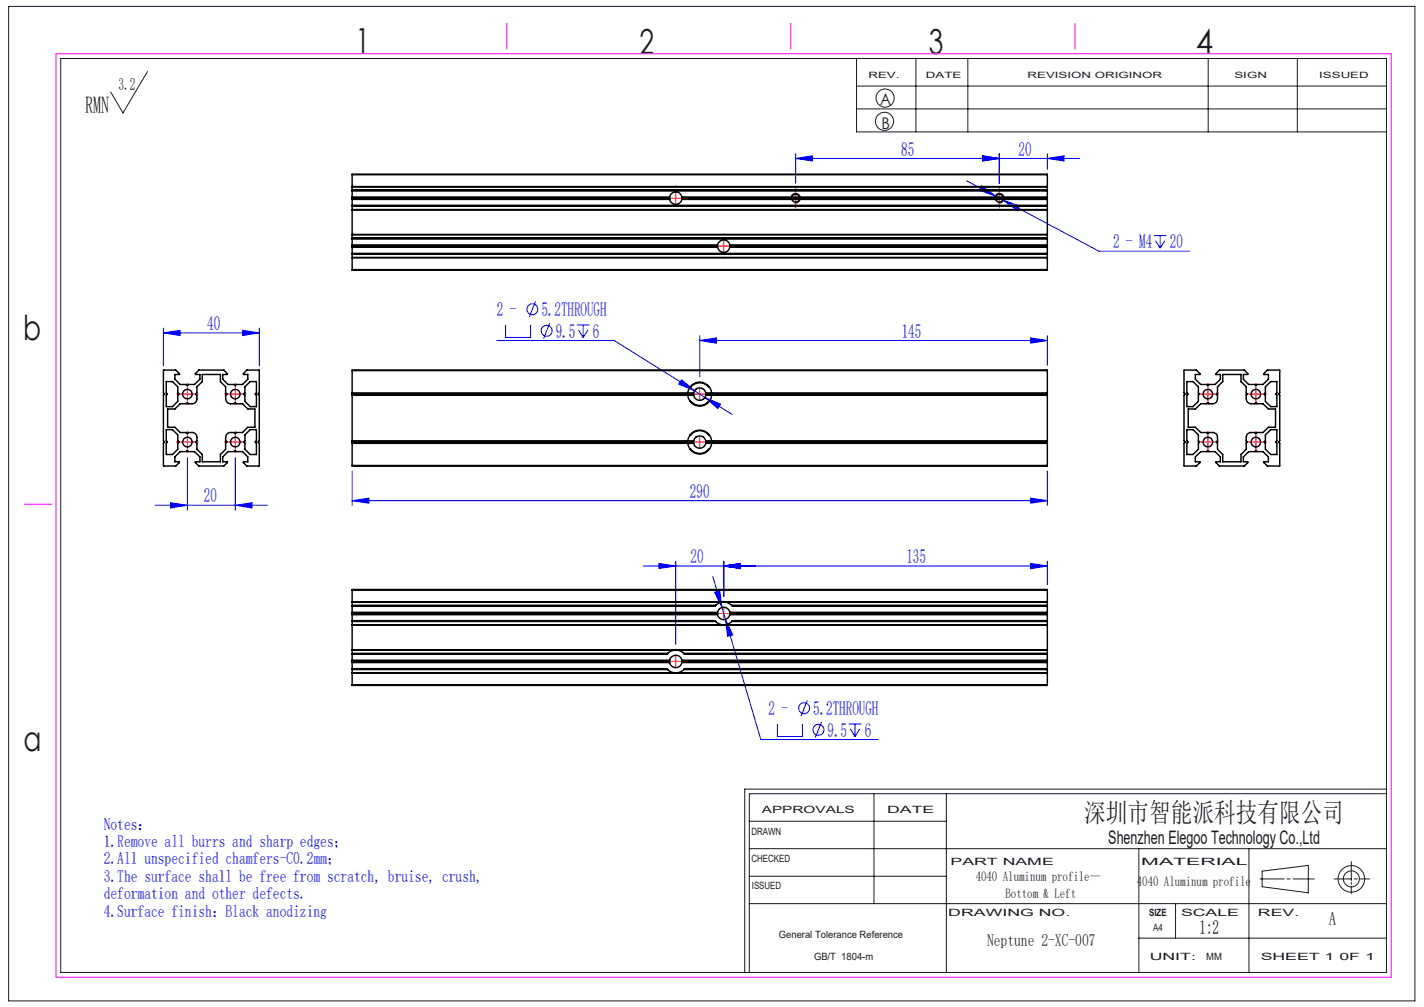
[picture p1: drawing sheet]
<svg xmlns="http://www.w3.org/2000/svg" width="297mm" height="210mm" viewBox="0 0 297 210" stroke-linecap="round" stroke-linejoin="round" font-family="sans-serif">
<g fill="none" stroke="#00f" stroke-width=".21">
<path d="M165.9 33l3.5-.5v1.1zM165.9 33h59.3M165.9 32v6.3M201.6 37.7l27.6 14.7h18.9M204.7 38.7l2.8 2.1-3.3-1.1zM204.9 32.5l3.5 .5-3.5 .6zM208.4 32v6.3M218.4 33l3.5-.5v1.1zM218.4 32v3.3M209.3 41.8l3.4 1.2-.5 .9zM240.7 49.1h2.6M241 50.2l1 1.5"/>
<path d="M242 49.1v2.6M243 50.2l-1 1.5M34.1 69.4l3.5-.5v1.1zM34.1 68.4v7.9M34.1 69.4h20M50.6 68.9l3.5 .5-3.5 .6zM54.1 68.4v7.9M103.6 71h24.5l16.8 10.5M105.4 67.8v2.6h5.3v-2.6M111.7 62.9l-1.3 3.2M114.7 67.4l-1.3 3.2M120.3 67.8h2.6"/>
<path d="M120.7 68.8l.9 1.6M121.6 67.8v2.6M122.6 68.8l-1 1.6M142.2 79.2l2.7 2.3-3.3-1.4zM145.9 71l3.5-.5v1.1zM145.9 71h72.5M145.9 70v8.6M214.9 70.5l3.5 .5-3.5 .6zM218.4 70v6.2M39.1 95.5v10.9M49.1 95.5v10.9M73.4 98.2v7.2"/>
<path d="M144.9 81.5l2.1 1.4M147 82.9l3.3 1.4-.6 .9zM147 82.9l5.8 3.6M147.1 82.8l-.7 .6M218.4 98.2v7.2M32.3 105.4h23.5M35.6 104.8l3.5 .6-3.5 .5zM49.1 105.4l3.5-.6v1.1zM73.4 104.4l3.5-.5v1zM73.4 104.4h145M134.2 118h84.2M137.4 117.5l3.5 .5-3.5 .6z"/>
<path d="M140.9 117v17.4M151 118l3.4-.5v1.1zM151 117v7.4M214.9 117.5l3.5 .5-3.5 .6zM214.9 103.9l3.5 .5-3.5 .5zM218.4 117v4.9M148.7 120.2l10 34h24.5M149 123.5l1.1-.3 .5 3.5zM151.3 129.2l1.5 3.2-1 .3zM151.4 126.7a1.38 1.38 0 0 0-1.6 .6M162.1 151v2.6h5.3v-2.6M168.4 146.1l-1.3 3.2"/>
<path d="M171.3 150.6l-1.3 3.2M177 151h2.6M177.3 152l1 1.6M178.3 151v2.6M179.3 152l-1 1.6"/>
<circle cx="111" cy="64.5" r="1.14"/>
<circle cx="114" cy="69" r="1.14"/>
<circle cx="167.7" cy="147.7" r="1.14"/>
<circle cx="170.7" cy="152.2" r="1.15"/>
</g>
<g fill="none" stroke="#191924" stroke-width=".21">
<path d="M1.8 1.3h293.3v207.4h-293.3zM12.7 12.2h276.5v190.6h-276.5zM30.8 14.9l-5.2 8.7-2.5-4.4M178.6 12.2v15.3h110.6M178.6 17.9h110.6M191 12.2v15.3M201.9 12.2v15.3M252 12.2v15.3M270.6 12.2v15.3M178.6 22.7h110.6M156.3 177h132.9M156.3 171.3h41.1"/>
<path d="M182.3 165.5v22.9M197.4 165.5v37.3M237.5 177v25.8M260.5 177v25.8M281.8 179.7v4M289.2 165.5h-132.9v37.3M289.2 164.6h-133.9v38.2M156.3 188.4h132.9M156.3 182.7h41.1M237.5 195.6h51.7M245.2 188.4v7.2M262.8 183.3h5"/>
<path d="M263.2 181.7l9.7-1.2v5.7l-9.7-1.3zM268.4 183.3h.7M269.7 183.3h4.4M278.2 183.3h3.6M281.8 184v.4M281.8 184.8v1.6M282.5 183.3h.6M283.7 183.3h1.9"/>
<circle cx="184.5" cy="25.3" r="1.9"/>
<circle cx="184.6" cy="20.4" r="1.89"/>
<circle cx="281.9" cy="183.3" r="1.68"/>
<circle cx="281.9" cy="183.3" r="2.77"/>
</g>
<path d="M165 41.6a1 1 0 0 1 .8-1.3 1 1 0 0 1 1.1 1.1 1 1 0 0 1-1.2 .9M207.5 41.6a1 1 0 0 1 .8-1.3 1 1 0 0 1 1.1 1.1 1 1 0 0 1-1.2 .9" fill="none" stroke="#000" stroke-width=".21"/>
<g fill="none" stroke="#f00" stroke-width=".21" stroke-dasharray="30.5 1.3 1.3 1.3">
<path d="M141 38.8h.1M138.5 41.3h-.1M141 43.8v.1M143.5 41.3h.1M148.5 51.3h-.1M151 48.8h.1M151 53.8v.1M153.5 51.3h.1M164.7 41.3h-.8M166 40.1v-.9M166 42.6v.8M167.2 41.3h.8"/>
<path d="M207.2 41.3h-.8M208.5 40.1v-.9M208.5 42.6v.8M209.7 41.3h.8M146 79.7v-.1M37.8 92.2h-1M37.8 82.2h-1M39.1 90.9v-1M39.1 93.4v1M39.1 80.9v-1M39.1 83.4v1M40.3 92.2h1"/>
<path d="M40.3 82.2h1M47.8 92.2h-1M47.8 82.2h-1M49.1 90.9v-1M49.1 93.4v1M49.1 80.9v-1M49.1 83.4v1M50.3 92.2h1M50.3 82.2h1M143.5 82.2h-.1M143.5 92.2h-.1M146 84.7h.1"/>
<path d="M146 89.7v-.1M146 94.7h.1M148.5 82.2h.1M148.5 92.2h.1M250.7 92.2h-1M250.7 82.2h-1M251.9 90.9v-1M251.9 93.4v1M251.9 80.9v-1M251.9 83.4v1M253.2 92.2h1M253.2 82.2h1"/>
<path d="M260.7 92.2h-1M260.7 82.2h-1M261.9 90.9v-1M261.9 93.4v1M261.9 80.9v-1M261.9 83.4v1M263.2 92.2h1M263.2 82.2h1M138.5 137.9h-.1M141 135.4h.1M143.5 137.9h.1M148.5 127.9h-.1"/>
<path d="M151 125.4h.1M151 130.4v.1M153.5 127.9h.1M141 140.4v.1"/>
</g>
<g fill="none" stroke="#f00" stroke-width=".21">
<path d="M139.7 41.3h2.5M140.9 40.1v2.5M149.7 51.3h2.5M151 50.1v2.5M164.7 41.3h2.5M165.9 40.1v2.5M207.2 41.3h2.5M208.4 40.1v2.5M37.8 82.2h2.5M37.8 92.2h2.5M39.1 81v2.4M39.1 90.9v2.5"/>
<path d="M47.8 82.2h2.5M47.8 92.2h2.5M49.1 81v2.4M49.1 90.9v2.5M144.7 82.2h2.5M144.7 92.2h2.5M145.9 81v2.4M145.9 90.9v2.5M250.7 82.2h2.5M250.7 92.2h2.5M251.9 81v2.4M251.9 90.9v2.5"/>
<path d="M260.7 82.2h2.5M260.7 92.2h2.5M261.9 81v2.4M261.9 90.9v2.5M139.7 137.9h2.5M140.9 136.7v2.5M149.7 127.9h2.5M151 126.7v2.5"/>
</g>
<path d="M11.7 11.2h278.5v192.6h-278.5zM105.7 4.9v5.3M164.9 4.9v5.3M224.2 4.9v5.3M5 105.2h5.8" fill="none" stroke="#f0f" stroke-width=".21"/>
<g fill="#00f">
<path d="M151 118l3.4-.5v1.1zM214.9 117.5l3.5 .5-3.5 .6zM137.4 117.5l3.5 .5-3.5 .6zM151 118l3.4-.5v1.1zM149 123.5l1.6 3.2-.5-3.5zM151.3 129.2l.5 3.5 1-.3zM147 82.9l2.7 2.3 .6-.9zM142.2 79.2l-.6 .9 3.3 1.4zM204.7 38.7l-.5 1 3.3 1.1zM209.3 41.8l2.9 2.1 .5-.9z"/>
<path d="M204.9 32.5l3.5 .5-3.5 .6zM218.4 33l3.5-.5v1.1z"/>
<path d="M165.9 33l3.5-.5v1.1zM204.9 32.5l3.5 .5-3.5 .6z"/>
<path d="M35.6 104.8l3.5 .6-3.5 .5zM49.1 105.4l3.5-.6v1.1z"/>
<path d="M34.1 69.4l3.5-.5v1.1zM50.6 68.9l3.5 .5-3.5 .6z"/>
<path d="M145.9 71l3.5-.5v1.1zM214.9 70.5l3.5 .5-3.5 .6zM73.4 104.4l3.5-.5v1zM214.9 103.9l3.5 .5-3.5 .5z"/>
</g>
<g fill="none" stroke="#000" stroke-width=".3">
<path d="M73.4 38.9v.1M73.4 36.4v-.1h145v.1M73.4 36.4v2.5M73.4 39v4.7M73.4 39.7h145M73.4 36.4h145M73.4 38.9h145M73.4 39h145M73.4 39.6h145M73.4 39.8h145M218.4 38.9v.1M218.4 36.4v2.5"/>
<path d="M218.4 39v4.7M73.4 56.2v.1h145v-.1M73.4 53.7v.1M73.4 48.9v.1M73.4 43.7v.1M73.4 53h145zM73.4 49.7h145zM73.4 43h145zM73.4 43.8v5.1M73.4 49v4.7M73.4 53.8v2.4M73.4 53.8h145"/>
<path d="M73.4 56.2h145M73.4 53.7h145M73.4 48.9h145M73.4 49h145M73.4 43.8h145M73.4 43.7h145M73.4 52.8h145M73.4 49.8h145M73.4 42.8h145M73.4 51.6h76.2M73.4 51.3h76.2M73.4 51.1h76.2"/>
<path d="M73.4 41.6h66.3M73.4 41.3h66.2M73.4 41.1h66.3M139.6 41.3l.1 .3M139.7 41.6a1.29 1.29 0 0 0 1.2 1 1.29 1.29 0 0 0 1.3-1M139.7 41.1a1.29 1.29 0 0 1 1.2-1.1 1.29 1.29 0 0 1 1.3 1.1M139.7 41.1l-.1 .2M142.2 41.1v.2M142.2 41.6h76.2M142.2 41.1h76.2M142.2 41.3v.3M142.2 41.3h76.2"/>
<path d="M149.6 51.6a1.31 1.31 0 0 0 1.3 1 1.31 1.31 0 0 0 1.3-1M149.6 51.1a1.31 1.31 0 0 1 1.3-1.1 1.31 1.31 0 0 1 1.3 1.1M149.6 51.3v.3M149.6 51.1v.2M152.2 51.3v.3M152.2 51.1v.2M152.2 51.6h66.2M152.2 51.3h66.2M152.2 51.1h66.2M218.4 53.7v.1M218.4 48.9v.1M218.4 43.7v.1"/>
<path d="M218.4 43.8v5.1M218.4 49v4.7M218.4 53.8v2.4M34.1 77.2h2.6l.7 .9h-.9v1l1.1 1.1h1.2l.3 .2 .2-.2h1.3l1.1-1.1v-1l-1-.1 .8-.8h5.2l.7 .8-.9 .1v1l1.1 1.1h1.2l.3 .2 .2-.2h1.3l1.1-1.1v-1h-1l.7-.9h2.7v4.7l-.3 .3 .3 .2v9.5l-.3 .3 .3 .3-.1 4.7h-2.5l-.8-.9h1v-1l-1.1-1.1h-1.3l-.2-.3-.3 .3h-1.2l-1.1 1.1v1l.9 .1-.7 .8h-5.2l-.8-.9h1v-1l-1.1-1.1h-1.3l-.2-.3-.3 .3h-1.2l-1.1 1.1v1h.9l-.7 .9-2.6-.1v-4.6l.2-.3-.2-.3v-9.5l.2-.2-.2-.3zM34.7 79.6h1.3l1.1 1.1v1.2l.2 .3-.2 .2v1.3l-1.1 1.1h-1.3v-2.4l.2-.2-.2-.3zM52.2 79.6h1.3v2.3l-.3 .3 .3 .2v2.4h-1.3l-1.1-1.1v-1.3l-.3-.2 .3-.3v-1.2zM73.4 77.3v-.1h145v.1M73.4 77.3v19.8M73.4 77.3h145M218.4 77.3v19.8M246.9 77.2h2.6l.8 .8-1 .1v1l1.1 1.1h1.3l.2 .2 .3-.2h1.2l1.1-1.1v-1h-.9l.8-.9h5.1l.8 .9h-1v1l1.1 1.1h1.3l.2 .2 .3-.2h1.2l1.1-1.1v-1l-.9-.1 .7-.8h2.6v4.7l-.2 .3 .2 .2v9.5l-.2 .3 .2 .3v4.6l-2.6 .1-.7-.8 .9-.1v-1l-1.1-1.1h-1.2l-.3-.3-.2 .3h-1.3l-1.1 1.1v1h1l-.8 .9h-5.2l-.7-.9h.9v-1l-1.1-1.1h-1.2l-.3-.3-.2 .3h-1.3l-1.1 1.1v1h1l-.7 .9h-2.6l-.1-4.7 .3-.3-.3-.3v-9.5l.3-.2-.3-.3zM247.5 79.6h1.3l1.1 1.1v1.2l.3 .3-.3 .2v1.3l-1.1 1.1h-1.3v-2.4l.3-.2-.3-.3z"/>
<path d="M255 78.1h3.8v1.5l1.1 1.1v1.2l.3 .3-.3 .2v.8a1.02 1.02 0 0 0 1 1h.8l.2-.2 .3 .2h1.2l1.1 1.1h1.5v3.8h-1.5l-1.1 1.1h-1.2l-.3 .2-.2-.2h-.8a.96 .96 0 0 0-1 1v.7l.3 .3-.3 .3v1.2l-1.1 1.1v1.5h-3.8v-1.5l-1.1-1.1v-1.2l-.2-.3 .2-.3v-.7a.96 .96 0 0 0-1-1h-.7l-.3 .2-.2-.2h-1.3l-1.1-1.1h-1.5v-3.8h1.5l1.1-1.1h1.3l.2-.2 .3 .2h.7a1.02 1.02 0 0 0 1-1v-.8l-.2-.2 .2-.3v-1.2l1.1-1.1zM34.7 89.6h1.3l1.1 1.1v1.2l.2 .3-.2 .3v1.2l-1.1 1.1h-1.3v-2.3l.2-.3-.2-.3zM35 85.3h1.5l1.1-1.1h1.2l.3-.2 .2 .2h.8a1.02 1.02 0 0 0 1-1v-.8l-.3-.2 .3-.3v-1.2l1.1-1.1v-1.5h3.8v1.5l1.1 1.1v1.2l.2 .3-.2 .2v.8a1.09 1.09 0 0 0 1 1h.7l.3-.2 .2 .2h1.3l1.1 1.1h1.5v3.8h-1.5l-1.1 1.1h-1.3l-.2 .2-.3-.2h-.7a1.02 1.02 0 0 0-1 1v.7l.2 .3-.2 .3v1.2l-1.1 1.1v1.5h-3.8v-1.5l-1.1-1.1v-1.2l-.3-.3 .3-.3v-.7a.96 .96 0 0 0-1-1h-.8l-.2 .2-.3-.2h-1.2l-1.1-1.1h-1.5zM52.2 89.6h1.3v2.3l-.3 .3 .3 .3v2.3h-1.3l-1.1-1.1v-1.2l-.3-.3 .3-.3v-1.2zM73.4 97.1v.1h145v-.1M73.4 97.1h145M73.4 92.5h71.3M73.4 92.2h71.2M73.4 91.9h71.3M73.4 82.4h71.3M73.4 81.9h71.3M73.4 82.2h71.2"/>
<path d="M143.9 93.7h.2a2.35 2.35 0 0 0 3.7 0h.1M143.9 90.7h.2a2.35 2.35 0 0 1 3.7 0h.1M143.9 83.7h.2a2.56 2.56 0 0 0 3.8 0M143.9 80.7h.2a2.56 2.56 0 0 1 3.8 0M144.6 92.2l.1 .3M144.6 82.2l.1 .2M144.7 92.5a1.3 1.3 0 0 0 1.2 1 1.3 1.3 0 0 0 1.3-1M144.7 91.9a1.3 1.3 0 0 1 1.2-1 1.3 1.3 0 0 1 1.3 1M144.7 91.9l-.1 .3M144.7 82.4a1.29 1.29 0 0 0 1.2 1.1 1.29 1.29 0 0 0 1.3-1.1M144.7 81.9l-.1 .3M144.7 81.9a1.29 1.29 0 0 1 1.2-1 1.29 1.29 0 0 1 1.3 1"/>
<path d="M145.1 91.2h.1M145.1 81.2h.1M146.7 91.2h.1M146.7 81.2h.1M147.2 91.9v.3M147.2 81.9v.3M147.2 92.5h71.2M147.2 91.9h71.2M147.2 82.4h71.2M147.2 81.9h71.2M147.2 92.2v.3M147.2 82.2v.2"/>
<path d="M147.2 92.2h71.2M147.2 82.2h71.2M247.5 89.6h1.3l1.1 1.1v1.2l.3 .3-.3 .3v1.2l-1.1 1.1h-1.3v-2.3l.3-.3-.3-.3zM263.9 80.7l1.1-1.1h1.3v2.3l-.2 .3 .2 .2v2.4h-1.3l-1.1-1.1v-1.3l-.2-.2 .2-.3zM263.9 90.7l1.1-1.1h1.3v2.3l-.2 .3 .2 .3v2.3h-1.3l-1.1-1.1v-1.2l-.2-.3 .2-.3zM73.4 123v-.1h145v.1M73.4 125.5v.1M73.4 130.3v.1M73.4 135.5v.1M73.4 126.3h75.8M73.4 123h145M73.4 125.5h145"/>
<path d="M73.4 123v2.5M73.4 125.6v4.7M73.4 130.4v5.1M73.4 135.6v4.7M73.4 125.6h77.4M73.4 130.4h145M73.4 130.3h77.4M73.4 135.5h145M73.4 135.6h67.4M73.4 126.3h75.9M73.4 129.4h75.7l.1 .2M73.4 139.4h65.7l.1 .2"/>
<path d="M73.4 137.7h66.3M73.4 137.9h66.2M73.4 138.2h66.3M73.4 128.2h76.2M73.4 127.7h76.2M73.4 127.9h76.2M139.2 139.6h.1M139.2 139.6h-65.8h65.8M139.2 136.3l-.1 .1h-65.7M139.2 139.6a2.14 2.14 0 0 0 1.6 .7M139.2 136.3h.1M139.2 136.3h-65.8h65.8"/>
<path d="M139.6 137.9l.1 .3M139.7 137.7a1.29 1.29 0 0 1 1.2-1.1 1.29 1.29 0 0 1 1.3 1.1M139.7 138.2a1.29 1.29 0 0 0 1.2 1 1.29 1.29 0 0 0 1.3-1M139.7 137.7l-.1 .2M140.8 135.6h.3M140.8 135.6a2.38 2.38 0 0 0-1.6 .7M141.1 135.6a2.38 2.38 0 0 1 1.5 .7M141.1 135.6h77.3M142.2 137.7v.2M142.2 137.7h76.2M142.2 138.2h76.2M142.2 137.9v.3"/>
<path d="M142.2 137.9h76.2M142.6 139.6a2.14 2.14 0 0 1-1.5 .7M142.6 136.3h.1M142.6 136.3h75.8h-75.7M142.7 139.6h-.1M142.7 139.6h75.7h-75.8M142.7 136.3l.1 .1h75.6M149.2 129.6h.1M149.2 129.6h-75.8h75.9M149.2 126.3l-.1 .1h-75.7M149.3 129.6a2.38 2.38 0 0 0 1.5 .7M149.3 126.3h-.1"/>
<path d="M149.6 128.2a1.31 1.31 0 0 0 1.3 1 1.31 1.31 0 0 0 1.3-1M149.6 127.7v.2M149.6 127.7a1.31 1.31 0 0 1 1.3-1.1 1.31 1.31 0 0 1 1.3 1.1M149.6 127.9v.3M150.8 125.6h.3M150.8 130.3h.3M150.8 125.6a2.14 2.14 0 0 0-1.5 .7M151.1 125.6a2.15 2.15 0 0 1 1.5 .7M151.1 125.6h67.3M151.1 130.3h67.3M152.2 127.7v.2M152.2 127.9v.3"/>
<path d="M152.2 128.2h66.2M152.2 127.7h66.2M152.2 127.9h66.2M152.6 129.6l-.7 .5-.8 .2M152.6 126.3h65.8M152.6 126.3l.2 .1h65.6M152.6 129.6h.1M152.6 129.6h65.8h-65.8M218.4 125.5v.1M218.4 130.3v.1M218.4 135.5v.1M218.4 123v2.5"/>
<path d="M218.4 125.6v4.7M218.4 130.4v5.1M218.4 135.6v4.7M218.4 129.4h-65.6l-.2 .2M218.4 139.4h-75.6l-.1 .2M73.4 140.3v.1M73.4 142.8v.1h145v-.1M73.4 140.4v2.4M73.4 140.4h145M73.4 142.8h145M73.4 140.3h67.4M140.8 140.3h.3"/>
<path d="M141.1 140.3h77.3M218.4 140.3v.1M218.4 140.4v2.4"/>
<circle cx="165.9" cy="41.3" r=".83"/>
<circle cx="208.4" cy="41.3" r=".83"/>
<circle cx="39.1" cy="92.2" r="1"/>
<circle cx="39.1" cy="82.2" r=".99"/>
<circle cx="49.1" cy="82.2" r=".99"/>
<circle cx="49.1" cy="92.2" r="1"/>
<circle cx="145.9" cy="82.2" r="2.5"/>
<circle cx="145.9" cy="92.2" r="2.5"/>
<circle cx="251.9" cy="92.2" r="1"/>
<circle cx="251.9" cy="82.2" r=".99"/>
<circle cx="261.9" cy="82.2" r=".99"/>
<circle cx="262" cy="92.2" r="1"/>
</g>
<g font-size="7.2" fill="#191924">
<text x="74.1" y="11">1</text>
<text x="133.4" y="11.2">2</text>
<text x="193.7" y="11.3">3</text>
<text x="249.4" y="11.3">4</text>
<text x="4.8" y="70.9">b</text>
<text x="4.9" y="156.5">a</text>
</g>
<text font-size="5.6" fill="#191924" x="226.2" y="171.5">深圳市智能派科技有限公司</text>
<text font-size="4.9" fill="#191924" x="17.8" y="23.5">RMN</text>
<g font-size="4.1" fill="#00f">
<text x="188" y="32.4">85</text>
<text x="212.4" y="32.4">20</text>
<text x="232.2" y="51.8">2 - M4</text>
<text x="244" y="51.8">20</text>
<text x="103.6" y="65.9">2 -</text>
<text x="112.9" y="65.9">5.2THROUGH</text>
<text x="43.2" y="68.8">40</text>
<text x="115.9" y="70.4">9.5</text>
<text x="123.7" y="70.4">6</text>
<text x="188.1" y="70.4">145</text>
<text x="42.5" y="104.8">20</text>
<text x="143.9" y="103.8">290</text>
<text x="144" y="117.4">20</text>
<text x="189.1" y="117.5">135</text>
<text x="160.3" y="149.1">2 -</text>
<text x="169.6" y="149.1">5.2THROUGH</text>
<text x="172.6" y="153.6">9.5</text>
<text x="180.4" y="153.6">6</text>
</g>
<text font-size="4.1" x="250.2" y="194.8">1:2</text>
<g font-size="3.9" fill="#191924">
<text x="231.2" y="176">Shenzhen Elegoo Technology Co.,Ltd</text>
<text x="277.2" y="193">A</text>
</g>
<g font-size="3.5" fill="#191924">
<text x="24.7" y="18.7">3.2</text>
<text x="205.9" y="197.2">Neptune 2-XC-007</text>
</g>
<g font-size="3.5" fill="#00f">
<text x="21.6" y="173">Notes：</text>
<text x="21.6" y="176.6">1.Remove all burrs and sharp edges；</text>
<text x="21.6" y="180.3">2.All unspecified chamfers-C0.2mm；</text>
<text x="21.6" y="183.9">3.The surface shall be free from scratch, bruise, crush,</text>
<text x="21.6" y="187.5">deformation and other defects.</text>
<text x="21.6" y="191.2">4.Surface finish：Black anodizing</text>
</g>
<g font-size="3.4" fill="#191924">
<text x="183.6" y="22">A</text>
<text x="183.8" y="27">B</text>
</g>
<g font-size="2.8" fill="#191924">
<text x="203.5" y="183.8">4040 Aluminum profile—</text>
<text x="237.1" y="184.7">4040 Aluminum profile</text>
<text x="209.7" y="187.3">Bottom &amp; Left</text>
</g>
<g font-size="2.1" fill="#191924">
<text x="158.9" y="169.5">APPROVALS</text>
<text x="185" y="169.5">DATE</text>
<text x="156.7" y="174.2">DRAWN</text>
<text x="156.7" y="179.7">CHECKED</text>
<text x="156.8" y="185.4">ISSUED</text>
<text x="198.2" y="180.4">PART NAME</text>
<text x="238" y="180.4">MATERIAL</text>
<text x="197.8" y="191">DRAWING NO.</text>
<text x="239.7" y="191">SIZE</text>
<text x="246.3" y="191">SCALE</text>
<text x="262.4" y="191">REV.</text>
<text x="162.4" y="195.6">General Tolerance Reference</text>
<text x="240.5" y="194.1">A4</text>
<text x="169.8" y="200.2">GB/T 1804-m</text>
<text x="239.8" y="200.2">UNIT:</text>
<text x="251.6" y="200.2">MM</text>
<text x="262.9" y="200.2">SHEET 1 0F 1</text>
</g>
<g font-size="1.8" fill="#191924">
<text x="181.1" y="16.3">REV.</text>
<text x="193.1" y="16.3">DATE</text>
<text x="214.3" y="16.3">REVISION ORIGINOR</text>
<text x="257.5" y="16.3">SIGN</text>
<text x="275.1" y="16.3">ISSUED</text>
</g>
</svg>
